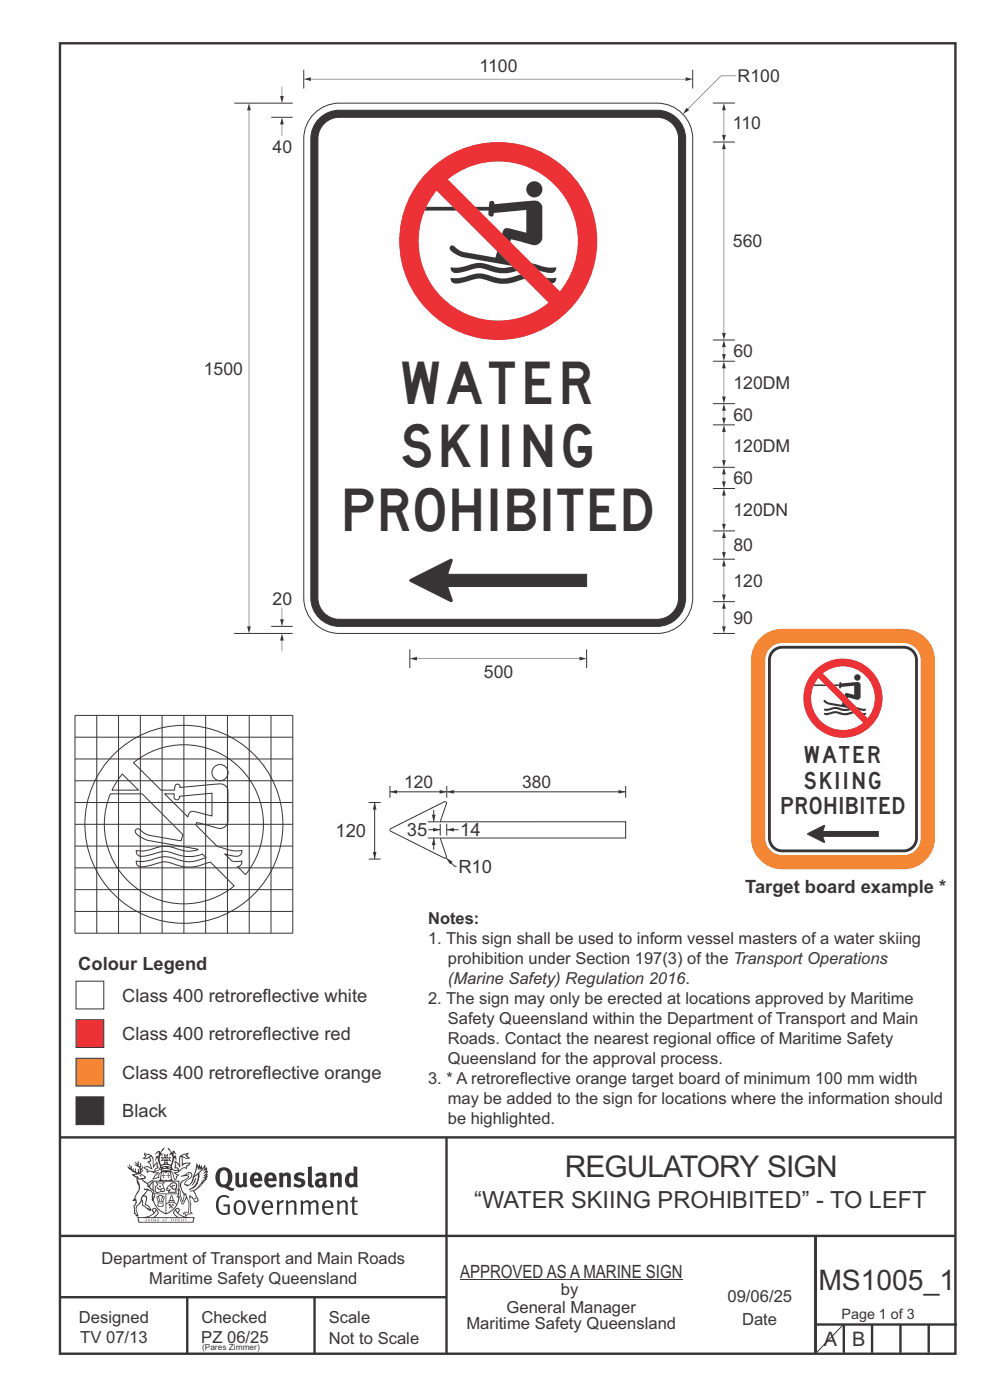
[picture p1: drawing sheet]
<svg xmlns="http://www.w3.org/2000/svg" width="210mm" height="297mm" viewBox="0 0 210 297" stroke-linecap="round" stroke-linejoin="round" font-family="sans-serif">
<g fill="none" stroke="#373435" stroke-width=".51">
<path d="M12.7 9.2h190v278h-190zM12.7 241.3h190M94.7 241.4v45.8M12.7 275.2h82M12.7 262.2h190.1M39.7 275.2v12M66.7 275.2v12M173 262.1v24.9M173 281h30M179 281v6M185 281v6M191 281v6"/>
<path d="M197 281v6"/>
</g>
<g fill="#373435">
<path d="M47 248.4a2.55 2.55 0 0 0 0 2.7l.3 .2a.81 .81 0 0 0 1-1v-.5a1.04 1.04 0 0 0-1.1-1.5zM46.3 248.1a1.82 1.82 0 0 1 2.1-.2 1.82 1.82 0 0 1 .9 1.8 2.29 2.29 0 0 1-.8 2l.7 .3h.5l-.2 .6a2.87 2.87 0 0 1-2-.7 2.12 2.12 0 0 1-1.7-3.1z" fill-rule="evenodd"/>
<path d="M49.9 248.9l.8-.2v2a.46 .46 0 0 0 .3 .6 .46 .46 0 0 0 .6-.3v-2.1l.7-.2v2.4l.2 .5-.5 .3-.3-.3a1.02 1.02 0 0 1-1.2 .3 1.02 1.02 0 0 1-.6-1.1z" fill-rule="evenodd"/>
<path d="M54 249.5l-.1 .5h.9a.49 .49 0 0 0-.2-.6 .49 .49 0 0 0-.6 .1zM53.4 249.1a1.34 1.34 0 0 1 1.6-.2 1.34 1.34 0 0 1 .6 1.5v.2h-1.7a.77 .77 0 0 0 .5 .8 .77 .77 0 0 0 .9-.4l.3 .5a1.59 1.59 0 0 1-2 .2 1.59 1.59 0 0 1-.5-2.1z" fill-rule="evenodd"/>
<path d="M57 249.5l-.1 .5h1a.49 .49 0 0 0-.2-.6 .49 .49 0 0 0-.7 .1zM56.4 249.1a1.34 1.34 0 0 1 1.6-.2 1.34 1.34 0 0 1 .7 1.5v.2h-1.8a.77 .77 0 0 0 .5 .8 .77 .77 0 0 0 .9-.4l.4 .5a1.59 1.59 0 0 1-2.1 .2 1.59 1.59 0 0 1-.5-2.1z" fill-rule="evenodd"/>
<path d="M59.2 248.9l.7-.2 .1 .4a.95 .95 0 0 1 1-.3 .95 .95 0 0 1 .7 .8v2.3h-.8v-2.3a.46 .46 0 0 0-.8 .1v2.2h-.8z" fill-rule="evenodd"/>
<path d="M62.6 249.1a1.75 1.75 0 0 1 2-.1l-.2 .5-.6-.2a.43 .43 0 0 0-.6 .3l.4 .3a1.04 1.04 0 0 1 1.2 1.1 1.04 1.04 0 0 1-1.4 1l-1.2-.4 .3-.6 1 .4 .4-.4a.88 .88 0 0 0-1-.5l-.4-.2-.1-.4z" fill-rule="evenodd"/>
<path d="M65.3 247.6l.8-.2 .1 3.8 .3 .2 .1 .4a.88 .88 0 0 1-1 0 .88 .88 0 0 1-.3-1z" fill-rule="evenodd"/>
<path d="M67.8 250.6a.43 .43 0 0 0-.1 .7 .43 .43 0 0 0 .7-.1v-.7zM66.8 249.1a1.7 1.7 0 0 1 2.4 .1v1.9l.3 .4-.4 .5-.5-.4a1.03 1.03 0 0 1-1.7-.1 1.03 1.03 0 0 1 .8-1.5h.7v-.4a.8 .8 0 0 0-1.2 .1z" fill-rule="evenodd"/>
<path d="M70 248.9l.7-.2 .1 .4a.95 .95 0 0 1 1-.3 .95 .95 0 0 1 .7 .8v2.3h-.8v-2.3a.46 .46 0 0 0-.8 .1v2.2h-.8z" fill-rule="evenodd"/>
<path d="M74.3 249.5a1.48 1.48 0 0 0 0 1.7h.5l.2-.1v-1.5l-.3-.2zM75 247.4l.8 .1 .1 4.4h-.7l-.1-.2a1.26 1.26 0 0 1-1.4 0 1.26 1.26 0 0 1-.5-1.3 1.29 1.29 0 0 1 .4-1.4 1.29 1.29 0 0 1 1.4-.1z" fill-rule="evenodd"/>
<path d="M46.4 253.9a1.72 1.72 0 0 1 2.3 0l-.3 .3a1.24 1.24 0 0 0-1.4-.2 1.24 1.24 0 0 0-.6 1.4 1.49 1.49 0 0 0 1.2 1.9l.7-.1v-1.3h-.8l-.1-.4h1.3v1.9a1.93 1.93 0 0 1-2.2 0 1.93 1.93 0 0 1-.7-2.2l.2-.8z" fill-rule="evenodd"/>
<path d="M50.4 255.1a1.65 1.65 0 0 0 .2 2.2 .99 .99 0 0 0 1-1.4 .78 .78 0 0 0-.4-.8 .78 .78 0 0 0-.8 0zM50 254.9a1.33 1.33 0 0 1 1.6-.1 1.33 1.33 0 0 1 .5 1.4 1.31 1.31 0 0 1-1.3 1.6 1.31 1.31 0 0 1-1.2-1.6v-.6z" fill-rule="evenodd"/>
<path d="M52.5 254.7l.4-.1 .9 2.6 .8-2.5h.5l-1.1 3h-.5z" fill-rule="evenodd"/>
<path d="M56.3 255.2l-.2 .7h1.3a.7 .7 0 0 0-.3-.8 .7 .7 0 0 0-.8 .1zM55.9 255a1.22 1.22 0 0 1 1.5-.2 1.22 1.22 0 0 1 .5 1.5h-1.8a.93 .93 0 0 0 .5 1 .93 .93 0 0 0 1.1-.2l.2 .3a1.43 1.43 0 0 1-1.8 .1 1.43 1.43 0 0 1-.6-1.7z" fill-rule="evenodd"/>
<path d="M58.7 254.7l.4-.1 .1 .5 .4-.4 .6-.1-.2 .5a.66 .66 0 0 0-.8 .7v1.9h-.4z" fill-rule="evenodd"/>
<path d="M60.6 254.7l.4-.1 .1 .5a.94 .94 0 0 1 1-.5 .94 .94 0 0 1 .8 .8v2.3h-.5l-.1-2.5a.81 .81 0 0 0-1.2 .3v2.2h-.4z" fill-rule="evenodd"/>
<path d="M63.7 254.7l.5-.1 .1 .5 .4-.3a.78 .78 0 0 1 1.1 .3 .9 .9 0 0 1 1-.5 .9 .9 0 0 1 .8 .8v2.3h-.5l-.1-2.5a.67 .67 0 0 0-1.1 .3v2.2h-.5v-2.4l-.4-.3-.7 .4v2.3h-.5z" fill-rule="evenodd"/>
<path d="M69 255.2l-.1 .7h1.3a.7 .7 0 0 0-.3-.8 .7 .7 0 0 0-.9 .1zM68.7 255a1.22 1.22 0 0 1 1.5-.2 1.22 1.22 0 0 1 .5 1.5h-1.8a.93 .93 0 0 0 .4 1 .93 .93 0 0 0 1.2-.2l.1 .3a1.44 1.44 0 0 1-1.7 .1 1.44 1.44 0 0 1-.6-1.7z" fill-rule="evenodd"/>
<path d="M71.4 254.7l.5-.1 .1 .5a.94 .94 0 0 1 1-.5 .94 .94 0 0 1 .8 .8v2.3h-.5l-.1-2.5a.81 .81 0 0 0-1.2 .3v2.2h-.4z" fill-rule="evenodd"/>
<path d="M74.7 253.9l.5-.1v.9h.7l-.1 .3h-.6v2.2l.1 .2h.5l.1 .3a.75 .75 0 0 1-1.2-.6v-2.1h-.4v-.3h.4z" fill-rule="evenodd"/>
<path d="M30.8 244.9l1.1 .3-.9 .5h-.4l.6-.5zM31.8 245.4h.2a2.44 2.44 0 0 1 .4 1.9l.1 .5 .7-1-.1 .6 .3 .3a.57 .57 0 0 0-.6 .7l-1-.1-.5 .2 .2-.5-.8-.3 .7-.1 .9 .5 .1-.1-.6-1.3-.2-.2h.5zM30.7 244.4l-.1 .5 .2 .4-.6 .4a1.04 1.04 0 0 0 1.4-.1l.2 .6-.3 .1-.2 .4a.94 .94 0 0 1 .8 1.1l-.2-.1a1.16 1.16 0 0 0-1.5-.1l.3 .4 .4 .2 .1 .5 .2 .1 .1-.2a.94 .94 0 0 1 1.1 .2l.8 .1-1.2 1.2a1.13 1.13 0 0 0 1.2-.2l.4-.1-.1-.4 .5-.8a.83 .83 0 0 0-.6 1.1l-.3-.1-.7 .4 1.1-1.4-.5 .1-.5-.1 1.3-.5-.1-.1-.9 .4v-.3l.2-.2 .3 .1 .1-.3-.2-.4v-.6l-.1-.4-.7 1v-.7a1.42 1.42 0 0 0-1.6-1.8z" fill-rule="evenodd"/>
<path d="M38.5 245.2l.5-.2 .7-.1-.6 .3 .8 .5h-.3zM38.3 245.5l.2-.1 .1 2a1.69 1.69 0 0 1 1.6-.6l-.8 .5 .1 .5a1.1 1.1 0 0 0-1.5 .6l-.1-.5-.2-.2h-.5l.3-.4-.3-.7a1.42 1.42 0 0 1 .8 1.1l.2-.1zM37.1 246.2l.1 1-.2 .3 .1 .4h.5l.1 .2a.96 .96 0 0 1-1.1-.1l-.1 .1a1.06 1.06 0 0 0 1.3 .2v.1a.72 .72 0 0 1-1 .2l.3 .5 .6 .2-.4 .2-.1 .6-.2-.3-.4-1.1-.4-.4 .4 .9a1.54 1.54 0 0 0 .7 1.2l.2-.3a.58 .58 0 0 1 .4-.8l.2-.1h-.3l-.5-.3 .9-.5a.93 .93 0 0 1 1.2-.5v.2l.2-.2 .1-.5a.99 .99 0 0 0 .7-.8l-1.3 .1-.3 .2-.1-1.4 .9 .4 .9-.3h-.4l-.5-.4 .4-.7-.6 .2a1.46 1.46 0 0 0-1.4 2.1v.4l-.2-.4z" fill-rule="evenodd"/>
<path d="M35.6 248.9l.2 .1-.1 .3 .4 .1h-.4v.6l-.1-.6h-.3l.3-.1z" fill-rule="evenodd"/>
<path d="M34.6 248.9l.2 .1v.3l.3 .1h-.3l-.1 .6v-.6h-.4l.4-.1z" fill-rule="evenodd"/>
<path d="M34.3 248.8a.57 .57 0 0 1 .9 .2 .57 .57 0 0 1 .9-.2l.2 1.4h-.2a.57 .57 0 0 1-.9 0 .69 .69 0 0 1-1.1 0zM34.2 248.1l-.3 2.1-.2 .4h3l-.2-.4-.3-2.1h-.2v.2l-.8-.1-.8 .1v-.2z" fill-rule="evenodd"/>
<path d="M34.2 252.4a.3 .3 0 0 0 .6 0 .3 .3 0 0 0-.6 0zM33.3 250.9l.3 .3-.3 .4a.79 .79 0 0 0 0 1.3l.8-.2-.1-.3a.55 .55 0 0 1-.7-.6l.1-.1 .2 .3 .3 .2 .8-.2-.4-.7 .4-.4-.7 .2zM33 250.7l1.1 .2 .9-.2-.4 .6 .4 1.2a.56 .56 0 0 1-.8 .3l-.2 .1a.73 .73 0 0 1-.9 .1 .73 .73 0 0 1-.3-1v-.4l.6-.4z" fill-rule="evenodd"/>
<path d="M35.6 251.8l.7-.4a.58 .58 0 0 1 1-.1 .58 .58 0 0 1-.4 .9l-.3-.3a.43 .43 0 0 1 .6-.4 .57 .57 0 0 0-.8 .2l-.2-.1-.3 .1 .4 .2a.55 .55 0 0 0 .9 .4v.5h-1.3l.3-.4-.1-.1-.6 .1 .2-.3-.2-.1zM35.4 251.8l-.1 .2a.39 .39 0 0 0 .2 .6h.3l-.2 .4h1.9l-.1-.8a.86 .86 0 0 0-.1-1.3 .86 .86 0 0 0-1.3 .4z" fill-rule="evenodd"/>
<path d="M36 254.8h.8v.2h-.8zM36.4 253.8l.2 .8h-.4zM36.4 253.5l-.3 .5-.1 .6h-.2v.4l-.7 .4 .2 .1a1.48 1.48 0 0 1 2.1 .2l.2-.1-.6-.5v-.5h-.2l-.1-.6z" fill-rule="evenodd"/>
<path d="M35.8 255.4l.4 .1 .1 .3 .3-.2-.2-.2a.38 .38 0 0 1 .5 .5l-.2-.2-.3 .2 .3 .2-.3 .3-.1-.4-.4 .4-.1-.2 .4-.3-.1-.1-.2 .1z" fill-rule="evenodd"/>
<path d="M34.5 254h.2v.2l-.2 .6h-.2zM33.6 255.3h.9v.2a.55 .55 0 0 1-.8 .4v-.2l-.2-.1zM33.4 254h.2l.2 .8h-.2zM33.6 255l.8-.1 .1 .2h-.8zM33.8 253.7h.5l-.2 1.1h-.1zM33.3 253.8l-.1 .3 .3 1.1a.48 .48 0 0 0-.1 .6 .48 .48 0 0 0 .5 .2h.5a.49 .49 0 0 0 .2-.8l.3-1.1-.1-.3a1.42 1.42 0 0 0-1.5 0z" fill-rule="evenodd"/>
<path d="M33.7 251.5l.4 .1 .1 .3h-.3z" fill-rule="evenodd"/>
<path d="M41.3 250.1l.3-.2-.2 .8-.6 .8h-.2l.5-.7z" fill-rule="evenodd"/>
<path d="M39.7 249l.3-.2 .5 .2a.88 .88 0 0 1-.6 1.1 1.22 1.22 0 0 0-.8 1.3l.5 .2a.72 .72 0 0 0 .9-.4l.5-.8 .2-.6 .8-.6v.2a2.85 2.85 0 0 1-2 2.9l.1 .1a2.13 2.13 0 0 0 1.9-1.5v-.3a2.01 2.01 0 0 0 .3-1.7l1.1-1.3-.4 1 .7-.5-.7 1 .8-.4-.8 .8 .7-.2-.9 .6 .8-.1-.8 .4h.7l-.8 .3 .3 .2h-.4l.2 .3h-.4l.2 .3h-.4l.1 .2h-.1a2.16 2.16 0 0 1-2 1.1l.1 .2 .4-.1a.76 .76 0 0 1 .7 .8l.5 1.2-.6 .2a1.45 1.45 0 0 0-1.1-1.3l.2 1.8-.1 1.8 .4 .3a1.07 1.07 0 0 0-1.2 .4v-.3l-.5-.2a.87 .87 0 0 1 1.1-.1v-.7a4.4 4.4 0 0 0-.6-3.1l-.1-.3h-.2a2.16 2.16 0 0 1-.7-2.2l.3-.4 1.2-.7a.55 .55 0 0 0-.4-.8zM37.8 252.4a.76 .76 0 0 1 .3 1.1l.6 1.6 .4-1.7 .2 .1a.61 .61 0 0 1-.1 .9l-.3 .8-.2 .1-.7-1.6-.3 .1a1.18 1.18 0 0 0 .1-1.4zM41.8 247.5l.2 .7 .3-.5v.6l.4-.5a1.9 1.9 0 0 1-1.2 1.4l-.3 .3zM38.2 249.6l1.4-.2 .2 .2v.3l-.5 .2a1.26 1.26 0 0 0-.9 1.9l.2 .7a1.84 1.84 0 0 1 .1 2.1l-.4-1.4a.96 .96 0 0 0-.4-1.2l-.4 .2a.78 .78 0 0 1 0 1.3l.1 .3h.4l.4 1.1a.38 .38 0 0 0 .2 .4 .38 .38 0 0 0 .4-.1l.6-1.2a2.94 2.94 0 0 1 .4 2.5l-.1 .4h-.8l-.3 .4v.2l.4-.1 .1 .4 .2 .1a1.02 1.02 0 0 1 1.3-.5v-.4l-.3-.1 .1-1.8-.3-1.3h.1a1.14 1.14 0 0 1 .8 1 .63 .63 0 0 0 .8-.2 .63 .63 0 0 0-.2-.9l-.6-1.2 .9-.6 .2-.4h.3l-.1-.2h.4l-.1-.3h.3l-.1-.3 .5-.1-.2-.2 .6-.4v-.2h-.2l.4-.5h-.3l.3-.5-.4 .1 .4-.5v-.3l-.3 .2 .2-.7-.1-.2-.4 .3v-.8l-.6 .8-.2-.8-.2 .5-.3-.7-.1 .6-.5-.8-.1 1.4-.6 1.8a1.81 1.81 0 0 1-1 1.5l-.6-.2a1.75 1.75 0 0 1 1.1-1.2 .75 .75 0 0 0 .1-1.3 .75 .75 0 0 0-1.2 .4z" fill-rule="evenodd"/>
<path d="M41.2 254.1h.3l.2 .2-.4 .1z" fill-rule="evenodd"/>
<path d="M29.4 258.4h11.6l-.1 .8h-11.4zM31.3 258.2l.5-.1a2.48 2.48 0 0 0 1.4-1.3l.3 .5-.5 .6-.5 .3zM32.5 256.6l.3-.2 .2 .1-.3 .7zM37.2 256.8a2.65 2.65 0 0 0 1.8 1.4h-1.1l-.5-.3-.5-.6zM37.4 256.5l.2-.1 .3 .2-.3 .6zM29.2 258.2l.1 1.2h11.8l.2-1.1-.2-.1a4.1 4.1 0 0 1-3.3-.9l.3-.4-.1-.6a1.06 1.06 0 0 0-1.3 1l.2 .4 .6 .5h-4.7l.3-.1a.84 .84 0 0 0 .6-.8 .84 .84 0 0 0-.5-.8l-.3-.2h-.5l-.1 .6 .3 .4a4.2 4.2 0 0 1-3.4 .9z" fill-rule="evenodd"/>
<path d="M31 258.7l.1 .2h-.2zM31 258.5l-.3 .6 .4-.2 .2 .2z" fill-rule="evenodd"/>
<path d="M31.3 258.6h.3v.4a.25 .25 0 0 0 .2-.1 .25 .25 0 0 0-.1-.3h.1a.29 .29 0 0 1 0 .4 .29 .29 0 0 1-.4 0 .29 .29 0 0 1 0-.4z" fill-rule="evenodd"/>
<path d="M32.2 258.6a.22 .22 0 0 1 .3 .2 .22 .22 0 0 1-.3 .2zM32 258.6l.1 .4a.33 .33 0 0 0 .4 0 .33 .33 0 0 0 0-.4 .33 .33 0 0 0-.5 0z" fill-rule="evenodd"/>
<path d="M32.9 258.7l.1 .2h-.2zM32.9 258.5l-.2 .6 .3-.2 .2 .2z" fill-rule="evenodd"/>
<path d="M33.3 258.6h.2l.1 .1 .2-.1-.2 .2 .2 .3-.3-.3-.1 .3h-.1l.2-.3z" fill-rule="evenodd"/>
<path d="M34.7 258.7l.1 .2h-.2zM34.7 258.5l-.3 .6 .4-.2 .2 .2z" fill-rule="evenodd"/>
<path d="M35 258.5h.5l-.2 .1v.5h-.2l.1-.5z" fill-rule="evenodd"/>
<path d="M36.2 258.6l.3-.1-.1 .1v.2h.1h-.1v.3h-.2z" fill-rule="evenodd"/>
<path d="M36.7 258.6h.2v.5h-.2z" fill-rule="evenodd"/>
<path d="M37.3 258.6a.22 .22 0 0 1 .3 .2 .22 .22 0 0 1-.3 .2zM37.1 258.6v.4a.33 .33 0 0 0 .5 0 .33 .33 0 0 0 0-.4 .33 .33 0 0 0-.5 0z" fill-rule="evenodd"/>
<path d="M37.8 258.6l.4-.1-.2 .1v.2h.1h-.1v.2l.2 .1h-.4z" fill-rule="evenodd"/>
<path d="M38.4 258.6h.2l-.1 .4 .2 .1h-.3z" fill-rule="evenodd"/>
<path d="M38.9 258.6h.2v.5h-.2z" fill-rule="evenodd"/>
<path d="M39.3 258.6h.2h-.1l.2 .3-.2 .2-.1-.1v-.1l.2 .1z" fill-rule="evenodd"/>
<path d="M34.2 247.4a1.51 1.51 0 0 1 2 .2 2.67 2.67 0 0 0-2.1 0zM35.7 247.6l.4 .1 .1 .3-.4-.1zM34.6 247.6h.5l.1 .2h-.4zM34 247.8l.3 .2h-.3zM34.9 246.9l.3-.2 .3 .2zM34.9 245.6l.2 .1v.3h-.2zM35 245.1l.2 .2 .2-.2-.1 .3h-.2zM35.1 246.3h.2l.1 .4-.2-.2-.2 .2zM35.3 245.7l.2-.1v.4h-.2zM34.4 245.7h.3l.1 .3-.4 .1 .2-.2zM35.7 245.7h.3l-.2 .2 .2 .2-.4-.1zM32.7 244.9l1-.5-.1 1-.2-.2-.3 .2-.3 1.1 .5-1 .3 .9a1.84 1.84 0 0 1 .2 1.7l.4 .1a2.48 2.48 0 0 1 2.2 0l.2-.2-.2-.7 .7-1.8 .4 .7-.2-1-.2-.1-.2 .3v-.9l.6 .4-.6-.8-.3 .1-.1 .4-.5-.9-.5-.3 .2 .5 .6 .5-.5 .8 .4-.4a2.06 2.06 0 0 1 0 2.3l-.5-.2-.2-.6 .1-.1 .8 .2-.4-.5 .4-.5-.7 .2-.2-.2 .2-.7-.5 .4-.5-.4 .2 .7-.2 .2-.7-.2 .4 .5-.4 .5 .8-.2 .1 .1-.2 .6-.5 .2a2.02 2.02 0 0 1 0-2.2l.3 .5-.1-.7-.3-.1 .8-1.2-.4 .3-.5 .8-.2-.3a.8 .8 0 0 0-.8 .5z" fill-rule="evenodd"/>
<path d="M29.2 250.1l.3 .1a.61 .61 0 0 1 .8 .4l.3 .2a.8 .8 0 0 1 .6 1l.4 .1 .5 .5a1 1 0 0 1 .5 1.1l-.1 .7v-.5h-.1a.96 .96 0 0 0-.8-1.3l-.2-.2h-.7l-.1-.1-.1 .1 .1 .3h.6l-1.2 1.3-.2 1-.4 .6a1.33 1.33 0 0 0-.5 1.8l.2 .5a1.26 1.26 0 0 1-.5-1.5l-.1-.3a1.56 1.56 0 0 0 .4-1.7l-.3 .2 .2-.5a3.2 3.2 0 0 0 .7-3zM30.4 253.9h.4a2.06 2.06 0 0 1-.1 1.6l.7 .5 .4 .4-.6-.1-.8-.6-.1-.9a.51 .51 0 0 1 .1-.9zM28.6 249.3a1.52 1.52 0 0 1 2.1 .5l-1.1 .2-.2-.1-.1-.4h-.5zM27.5 247v.8l-.3-.4h-.1a3.1 3.1 0 0 0 1.9 1.6l-1 .1 .5 .6 .5 .1 .1 1.1a1.84 1.84 0 0 1-.3 2.5l-.4 .9-.3 .4 .2 .1 .4-.1 .1 .4-.2 .5-.3 .2 .1 1.7h.2l.3 .5 .1 .1 .4-.1-.1-.5a1.3 1.3 0 0 1-.1-1.7l.9-1 .1 1.1 .6 .2 .5 .5 .1-.1 .2 .3h.5a1.85 1.85 0 0 0-1.2-1.4l.1-.3a1.39 1.39 0 0 0 0-1.4l-.5-.1 .5-.5a.66 .66 0 0 1 .9-.4 .66 .66 0 0 1 .3 .9l-.1 .4 .2-.1v.2l-.1 .3 .2 .5 .1-.3a2.24 2.24 0 0 0 .1-2.2 .73 .73 0 0 1-.7-.7 .73 .73 0 0 1 .6-.7v-.2a.94 .94 0 0 0-.9 .8 .48 .48 0 0 1-.1-.6 .48 .48 0 0 1 .5-.2l.5-.3a.51 .51 0 0 0-.8 .2l-.5 .2-1-.8h.6l.2-.5-1.2-.7 .5-.5v-.3l-.5 .4 .1-.2a.69 .69 0 0 0 .2-1v.4l-.2 .3v-1.1l-.3-.2 .1 .6-.1 .2-.4-1.3v.7l-.6-.4 .5 .7-.6-.2 .3 .3a1 1 0 0 1 .7 1.4l-.2-.8v.9l-.5-.2v-.8l-.2 .7-.2-.1-.1-.6-.2 .4-.2-.2 .1-.7-.2 .5z" fill-rule="evenodd"/>
<path d="M29.6 249.4l.2-.1 .3 .2z" fill-rule="evenodd"/>
<path d="M32.4 250.5h5.6v2l-.2-.1v-1.7h-5.2v2.5h5.2v-.8l.1 .2-.1 1.1v-.3h-2.5v4a4.1 4.1 0 0 0 2.6-3.6l.1-.1a4 4 0 0 1-2.8 3.9 4.2 4.2 0 0 1-2.8-4.7l.1 1.2 .1-.1a3.8 3.8 0 0 0 2.5 3.4v-4h-2.5l-.2-.9z" fill-rule="evenodd"/>
<circle cx="40" cy="249.1" r=".17"/>
</g>
<g fill="none" stroke="#373435" stroke-width=".21">
<path d="M15.9 151.8h46.2v46.2h-46.2zM15.9 156.4h46.2M20.5 151.8v46.2M25.1 151.8v46.2M29.8 151.8v46.2M34.4 151.8v46.2M39 151.8v46.2M43.6 151.8v46.2M48.2 151.8v46.2M52.9 151.8v46.2M57.5 151.8v46.2M15.9 179.5h46.2"/>
<path d="M15.9 174.9h46.2M15.9 170.3h46.2M15.9 165.6h46.2M15.9 161h46.2M23.4 168.4h6.8l8.6 8.6-.4 1.4-6.9-1.2-.7-.3-1-.8a.6 .6 0 0 0-.7-.3 .6 .6 0 0 0-.4 .7 5 5 0 0 0 2.8 1.8l10.4 1.8 .1 .2a6.8 6.8 0 0 1-5-.4 6.1 6.1 0 0 0-4.9 .3l-1.8 .3-1.4-.1a1.04 1.04 0 0 0 1.2 1.3l2.3-.5a5 5 0 0 1 4.1-.3 8.3 8.3 0 0 0 6.4 .3l.8 .8-.3 .1a7.9 7.9 0 0 1-6.9-.1 6.3 6.3 0 0 0-4.4 .4l-1.8 .4-1.4-.1a1.04 1.04 0 0 0 1.2 1.2l2.3-.5a5 5 0 0 1 4.1-.2 9.4 9.4 0 0 0 7.8-.2l.3-.1 5.1 5a16.9 16.9 0 0 1-20.8 .5 16.9 16.9 0 0 1-5.5-20zM25.9 164.2l3.5 3.4h-5.6l.8-1.5zM28.3 161.8a16.9 16.9 0 0 1 22.6 1.1 16.9 16.9 0 0 1 1.2 22.6l-1.7-1.6a1 1 0 0 0 .9-1.2h-2.1l-1.5-1.5a4.6 4.6 0 0 0 3.1 .3l.4-.4 .1-.7a9.5 9.5 0 0 1-4.8-.7l-.4-.1-4.5-4.6 .1-.5 4 1.1a1.79 1.79 0 0 0 2.7-1.4v-6.5a1.73 1.73 0 0 0-2.2-1.4l-8 .8a.51 .51 0 0 0-.5-.7 .68 .68 0 0 0-.7 .9v.3h-2.9zM34.9 168.4h2.1a.89 .89 0 0 0 .4 1.3 .56 .56 0 0 0 .7-.8l6.9-.6v4.8l-3-.7a1.51 1.51 0 0 0-2 .3l-.2 .6zM15.9 193.4h46.2M15.9 188.7h46.2M15.9 184.1h46.2"/>
<circle cx="39" cy="174.9" r="21"/>
<circle cx="46.7" cy="163.9" r="1.71"/>
</g>
<g fill="#373435">
<path d="M64.4 16.8l1.5-.4v.8zM66 16.7l79.4 .1zM145.4 16.4l1.5 .4-1.5 .4z"/>
<path d="M86.9 139.7l1.5-.4v.8zM88.5 139.7l34.4 .1zM122.9 139.3l1.5 .4-1.5 .4z"/>
<path d="M145.6 22.8l.6 .6-1.4 .8zM152.9 16.1l-6.9 7zM152.9 16l3.2 .1z"/>
</g>
<path d="M151.2 134.4h4.7" fill="none" stroke="#373435" stroke-width=".21"/>
<path d="M153.6 127.6l.3 1.5h-.7zM153.5 129.2l.1 3.6zM153.2 132.9h.7l-.3 1.5z" fill="#373435"/>
<path d="M146.9 14.8v4M151.2 112.6h4.7" fill="none" stroke="#373435" stroke-width=".21"/>
<path d="M153.6 103.6l.3 1.5h-.7zM153.5 105.2l.1 5.9zM153.2 111.1h.7l-.3 1.5z" fill="#373435"/>
<path d="M151.2 103.6h4.7" fill="none" stroke="#373435" stroke-width=".21"/>
<path d="M153.6 99.1l.4 1.5h-.8zM153.5 100.7l.1 1.4zM153.2 102.1h.8l-.4 1.5z" fill="#373435"/>
<path d="M151.2 99.1h4.7" fill="none" stroke="#373435" stroke-width=".21"/>
<path d="M153.6 90.1l.4 1.5h-.8zM153.5 91.7l.1 5.9zM153.2 97.6h.8l-.4 1.5z" fill="#373435"/>
<path d="M151.2 90.1h4.7" fill="none" stroke="#373435" stroke-width=".21"/>
<path d="M153.6 85.6l.4 1.5h-.8zM153.5 87.2l.1 1.4zM153.2 88.6h.8l-.4 1.5z" fill="#373435"/>
<path d="M151.2 85.6h4.7" fill="none" stroke="#373435" stroke-width=".21"/>
<g fill="#373435">
<path d="M153.6 76.6l.3 1.5h-.7zM153.5 78.2l.1 5.9zM153.2 84.1h.7l-.3 1.5z"/>
<path d="M153.6 72.1l.3 1.5h-.7zM153.5 73.7l.1 1.4zM153.2 75.1h.7l-.3 1.5z"/>
</g>
<path d="M151.2 30.1h4.7M151.2 21.9h4.7" fill="none" stroke="#373435" stroke-width=".21"/>
<path d="M153.2 70.6h.7l-.3 1.5zM153.5 31.7l.1 38.9zM153.6 30.1l.4 1.5h-.8z" fill="#373435"/>
<path d="M49.7 21.9h12.4M57.5 24.9h4.6M151.2 72.1h4.7" fill="none" stroke="#373435" stroke-width=".21"/>
<g fill="#373435">
<path d="M59.8 18.4l.1 1.9zM59.4 20.4h.8l-.4 1.5z"/>
<path d="M59.8 26.4l.1 2.4zM59.8 24.9l.4 1.5h-.8z"/>
<path d="M52.8 21.9l.4 1.5h-.8zM52.8 23.4l.1 109.4zM52.4 132.9h.8l-.4 1.5z"/>
</g>
<path d="M64.4 14.8v4M49.7 134.4h12.4M57.5 132.9h4.6M86.9 137.7v4" fill="none" stroke="#373435" stroke-width=".21"/>
<g fill="#373435">
<path d="M59.8 129l.1 2.3zM59.4 131.4h.8l-.4 1.5z"/>
<path d="M59.8 135.9l.1 2.2zM59.8 134.4l.4 1.5h-.8z"/>
<path d="M153.6 21.9l.3 1.5h-.7zM153.5 23.4l.1 5.2zM153.2 28.6h.7l-.3 1.5z"/>
</g>
<path d="M151.2 76.6h4.7M151.2 127.6h4.7" fill="none" stroke="#373435" stroke-width=".21"/>
<path d="M153.6 118.6l.3 1.5h-.7zM153.5 120.2l.1 5.9zM153.2 126.1h.7l-.3 1.5z" fill="#373435"/>
<path d="M151.2 118.6h4.7" fill="none" stroke="#373435" stroke-width=".21"/>
<path d="M153.2 117.1h.7l-.3 1.5zM153.5 114.2l.1 2.9zM153.6 112.6l.3 1.5h-.7z" fill="#373435"/>
<path d="M124.4 137.7v4" fill="none" stroke="#373435" stroke-width=".21"/>
<path d="M66.3 24.5a7.5 7.5 0 0 1 5.7-2.6h67.4a7.5 7.5 0 0 1 7.5 7.5v97.5a7.5 7.5 0 0 1-7.5 7.5h-67.4a7.5 7.5 0 0 1-7.6-7.5v-97.5a7.5 7.5 0 0 1 1.9-4.9z" fill-rule="evenodd" fill="#fefefe" stroke="#373435" stroke-width=".21"/>
<path d="M67.7 25.2a6 6 0 0 1 4.3-1.8h67.4a6 6 0 0 1 6 6v97.5a6 6 0 0 1-6 6h-67.4a6 6 0 0 1-6.1-6v-97.5a6 6 0 0 1 1.8-4.2z" fill-rule="evenodd" fill="#373435" stroke="#373435" stroke-width=".21"/>
<path d="M69.1 26a4.5 4.5 0 0 1 2.9-1.1h67.4a4.5 4.5 0 0 1 4.5 4.5v97.5a4.5 4.5 0 0 1-4.5 4.5h-67.4a4.5 4.5 0 0 1-4.6-4.5v-97.5a4.5 4.5 0 0 1 1.7-3.4z" fill-rule="evenodd" fill="#fefefe" stroke="#373435" stroke-width=".21"/>
<path d="M111.6 40.2a1.75 1.75 0 0 1 3.5 0 1.75 1.75 0 0 1-3.5 0zM95.6 58.9a10.2 10.2 0 0 0 5-.8 7.4 7.4 0 0 1 4.3 .7 6.8 6.8 0 0 0 5-.4 6.1 6.1 0 0 1 4.9 .3l1.8 .3 1.4-.1a1.04 1.04 0 0 1-1.2 1.3l-2.3-.5a5 5 0 0 0-4.1-.3 8.9 8.9 0 0 1-7.7-.1 4.9 4.9 0 0 0-3.6 .4l-1.8 .4a1.2 1.2 0 0 1-1.7-1.2zM90.4 43.9l-.3 .8h13.6a.89 .89 0 0 0 .4 1.2 .56 .56 0 0 0 .7-.7l6.8-.7v4.9l-2.9-.8a1.51 1.51 0 0 0-2 .3l-1.6 5.8-6.9-1.3-.7-.2-1-.8a.6 .6 0 0 0-.7-.3 .6 .6 0 0 0-.4 .7 5 5 0 0 0 2.7 1.8l10.8 1.9a6.9 6.9 0 0 1-5.3-.4 6.1 6.1 0 0 0-4.8 .3l-1.8 .4-1.4-.1a1.04 1.04 0 0 0 1.2 1.2l2.3-.4a5 5 0 0 1 4.1-.3 9.2 9.2 0 0 0 7.6-.2 4.9 4.9 0 0 1 3.7 .5l1.8 .4a1.2 1.2 0 0 0 1.7-1.2 10.2 10.2 0 0 1-5.1-.8l-1.4-.1-4.3-.8 1.2-4.2 4 1a1.79 1.79 0 0 0 2.6-1.4v-6.4a1.73 1.73 0 0 0-2.1-1.4l-8 .7a.51 .51 0 0 0-.5-.7 .68 .68 0 0 0-.7 .9v.4z" fill-rule="evenodd" fill="#373435"/>
<path d="M92.6 40.5l23.8 23.7a16.9 16.9 0 0 1-22.6-1.1 16.9 16.9 0 0 1-1.2-22.6zM95 38.1a16.9 16.9 0 0 1 22.6 1.1 16.9 16.9 0 0 1 1.2 22.6zM84.7 51.1a21 21 0 0 0 42 0 21 21 0 0 0-42 0z" fill-rule="evenodd" fill="#ed3237"/>
<path d="M87 123l8.7-4.4 .2 .3-1 2.9h29.5v2.6h-29.5l1 2.9-.2 .3-8.6-4.3z" fill-rule="evenodd" fill="#373435" stroke="#373435" stroke-width=".21"/>
<path d="M82.7 168h12.1M82.7 166.7v2.5" fill="none" stroke="#373435" stroke-width=".21"/>
<g fill="#373435">
<path d="M93.3 167.6l1.5 .4-1.5 .4z"/>
<path d="M82.7 168l1.5-.4v.8z"/>
</g>
<path d="M79.5 170.2v12M80.7 170.2h-2.5M82.8 175.9l11.6-5.8 .3 .1v.2l-1.3 3.9h39.3v3.5h-39.3l1.3 3.9v.2l-.3 .2-11.5-5.8zM90.7 174.3h2.5M93.2 177.8h-2.5M93.4 174.8v2.5M94.8 174.8v2.5M80.7 182.2h-2.5" fill="none" stroke="#373435" stroke-width=".21"/>
<g fill="#373435">
<path d="M79.1 180.7h.8l-.4 1.5z"/>
<path d="M79.5 170.2l.4 1.6h-.8z"/>
</g>
<path d="M92 177.8v2.5" fill="none" stroke="#373435" stroke-width=".21"/>
<path d="M92 177.8l.4 1.5h-.8z" fill="#373435"/>
<path d="M94.7 182l1.7 1.8h.5" fill="none" stroke="#373435" stroke-width=".21"/>
<path d="M94.7 182l1.3 .8-.5 .6z" fill="#373435"/>
<path d="M92 171.8v2.5" fill="none" stroke="#373435" stroke-width=".21"/>
<path d="M91.6 172.8h.8l-.4 1.5z" fill="#373435"/>
<path d="M94.8 176h2.5" fill="none" stroke="#373435" stroke-width=".21"/>
<path d="M94.8 176l1.5-.4v.8z" fill="#373435"/>
<path d="M90.9 176h2.5" fill="none" stroke="#373435" stroke-width=".21"/>
<path d="M91.9 175.6l1.5 .4-1.5 .4z" fill="#373435"/>
<path d="M94.8 166.7v2.5M132.7 168h-37.9M132.7 166.7v2.5" fill="none" stroke="#373435" stroke-width=".21"/>
<g fill="#373435">
<path d="M94.8 168l1.5-.4v.8z"/>
<path d="M131.2 167.6l1.5 .4-1.5 .4z"/>
</g>
<path d="M160.9 135.7a6.6 6.6 0 0 1 5-2.3h25.8a6.6 6.6 0 0 1 6.6 6.6v37.8a6.6 6.6 0 0 1-6.6 6.6h-25.8a6.6 6.6 0 0 1-6.6-6.6v-37.8a6.6 6.6 0 0 1 1.6-4.3z" fill-rule="evenodd" fill="#f58634"/>
<path d="M163.4 137.5a3.6 3.6 0 0 1 2.5-1.1h25.8a3.6 3.6 0 0 1 3.6 3.6v37.8a3.6 3.6 0 0 1-3.6 3.6h-25.8a3.6 3.6 0 0 1-3.6-3.6v-37.8a3.6 3.6 0 0 1 1.1-2.5z" fill-rule="evenodd" fill="#fefefe"/>
<path d="M164 137.7l1.2-.6 .7-.1h25.8a3 3 0 0 1 3 3v37.8a3 3 0 0 1-3 3h-25.8a3 3 0 0 1-3-3v-37.8a3 3 0 0 1 1.1-2.3z" fill-rule="evenodd" fill="#373435"/>
<path d="M164 138.5a2.41 2.41 0 0 1 1.9-.9h25.8a2.42 2.42 0 0 1 2.4 2.4v37.8a2.42 2.42 0 0 1-2.4 2.4h-25.8a2.42 2.42 0 0 1-2.4-2.4v-37.8l.1-.5z" fill-rule="evenodd" fill="#fefefe"/>
<path d="M181.2 143.7a.7 .7 0 0 1 1.4 0 .7 .7 0 0 1-1.4 0zM174.8 151.2h.8a3.5 3.5 0 0 1 3.1 0h1.3a3.2 3.2 0 0 1 2.9 0h.8l-.1 .4a3.8 3.8 0 0 1-2.2-.3 5.4 5.4 0 0 1-4.3 0h-.2a3.2 3.2 0 0 1-2 .3zM172.7 145.2l-.1 .3h5.4v.3l.2 .2 .2-.3 2.8-.2v1.9l-1.5-.4-.4 .1-.7 2.4-2.8-.5-.8-.5-.3 .1a1.04 1.04 0 0 0 1.1 .9l4.3 .7a3.5 3.5 0 0 1-2.7-.2l-1.8 .3h-.8l.1 .4a3.7 3.7 0 0 0 2.2-.3 5.4 5.4 0 0 0 4.3 0h.2a3.2 3.2 0 0 0 2 .3l.1-.4h-.8l-3.5-.6 .5-1.7 .5 .1a2.88 2.88 0 0 0 1.9 .2l.3-.5v-2.6l-.5-.5-3.6 .3-.2-.3-.2 .1-.1 .4z" fill-rule="evenodd" fill="#373435"/>
<path d="M173.6 143.8l9.5 9.5a6.7 6.7 0 0 1-9.1-.4 6.7 6.7 0 0 1-.4-9.1zM174.5 142.9a6.7 6.7 0 0 1 9.1 .4 6.7 6.7 0 0 1 .4 9.1zM170.4 148.1a8.4 8.4 0 0 0 16.8 0 8.4 8.4 0 0 0-16.8 0z" fill-rule="evenodd" fill="#ed3237"/>
<path d="M171.3 176.9l3.5-1.8 .1 .1-.4 1.2h11.8v1h-11.8l.4 1.2-.1 .1z" fill-rule="evenodd" fill="#373435" stroke="#373435" stroke-width=".21"/>
<path d="M16.1 208.2h5.9v5.8h-5.9zM97.6 271.5h47.2M178.8 281.1l-5.7 6" fill="none" stroke="#373435" stroke-width=".21"/>
<path d="M16.1 216.3h5.9v5.9h-5.9z" fill-rule="evenodd" fill="#ed3237" stroke="#373435" stroke-width=".21"/>
<path d="M16.1 224.5h5.9v5.9h-5.9z" fill-rule="evenodd" fill="#f58634" stroke="#373435" stroke-width=".21"/>
<path d="M16.1 232.7h5.9v5.9h-5.9z" fill-rule="evenodd" fill="#373435" stroke="#373435" stroke-width=".21"/>
<g font-size="9" fill="#373435">
<text x="85.3" y="85.6">WATER</text>
<text x="85.3" y="99.1">SKIING</text>
<text x="73.2" y="112.6">PROHIBITED</text>
</g>
<text font-size="6.3" fill="#373435" x="119.8" y="249.6">REGULATORY SIGN</text>
<text font-size="6" fill="#373435" x="173.6" y="273.7">MS1005_1</text>
<text font-size="5" fill="#373435" x="100.6" y="256.2">“WATER SKIING PROHIBITED” - TO LEFT</text>
<g font-size="4.2" fill="#373435">
<text x="174.7" y="285.6">A</text>
<text x="180.8" y="285.6">B</text>
</g>
<g font-size="3.9" fill="#373435">
<text x="71.2" y="177.6" transform="rotate(1 71.2 177.6)">120</text>
<text x="86.3" y="177.4" transform="rotate(1 86.3 177.4)">35</text>
<text x="97.6" y="177.4" transform="rotate(1 97.6 177.4)">14</text>
<text x="97.2" y="185.1" transform="rotate(1 97.2 185.1)">R10</text>
<text x="158.1" y="189.4">Target board example *</text>
<text x="16.6" y="205.8">Colour Legend</text>
<text x="25.9" y="212.5">Class 400 retroreflective white</text>
<text x="25.9" y="220.7">Class 400 retroreflective red</text>
<text x="25.9" y="228.8">Class 400 retroreflective orange</text>
<text x="25.9" y="237">Black</text>
<text x="97.6" y="271.1">APPROVED AS A MARINE SIGN</text>
</g>
<g font-size="3.7" fill="#373435">
<text x="101.7" y="15.2">1100</text>
<text x="156.5" y="17.4">R100</text>
<text x="155.5" y="27.3">110</text>
<text x="57.8" y="32.5">40</text>
<text x="155.5" y="52.5">560</text>
<text x="155.6" y="75.7">60</text>
<text x="43.2" y="79.5">1500</text>
<text x="155.6" y="82.5">120DM</text>
<text x="155.6" y="89.2">60</text>
<text x="155.6" y="96">120DM</text>
<text x="155.6" y="102.7">60</text>
<text x="155.6" y="109.5">120DN</text>
<text x="155.6" y="117">80</text>
<text x="155.6" y="124.5">120</text>
<text x="57.8" y="128.3">20</text>
<text x="155.6" y="132.3">90</text>
<text x="102.6" y="143.8">500</text>
<text x="85.8" y="167.2">120</text>
<text x="110.8" y="167.2">380</text>
</g>
<g font-size="3.6" fill="#373435">
<text x="170.7" y="161.9">WATER</text>
<text x="170.7" y="167.3">SKIING</text>
<text x="165.8" y="172.7">PROHIBITED</text>
</g>
<g font-size="3.5" fill="#373435">
<text x="90.8" y="196.1">Notes:</text>
<text x="90.8" y="200.3">1. This sign shall be used to inform vessel masters of a water skiing</text>
<text x="95" y="208.8">(Marine Safety) Regulation 2016.</text>
<text x="95" y="204.5">prohibition under Section 197(3) of the Transport Operations</text>
<text x="90.8" y="213">2. The sign may only be erected at locations approved by Maritime</text>
<text x="95" y="221.5">Roads. Contact the nearest regional office of Maritime Safety</text>
<text x="95" y="217.2">Safety Queensland within the Department of Transport and Main</text>
<text x="95" y="225.7">Queensland for the approval process.</text>
<text x="90.8" y="229.9">3. * A retroreflective orange target board of minimum 100 mm width</text>
<text x="95" y="234.1">may be added to the sign for locations where the information should</text>
<text x="95" y="238.4">be highlighted.</text>
<text x="21.6" y="268.1">Department of Transport and Main Roads</text>
<text x="31.7" y="272.5">Maritime Safety Queensland</text>
<text x="119" y="274.8">by</text>
<text x="16.7" y="280.6">Designed</text>
<text x="42.7" y="280.6">Checked</text>
<text x="69.7" y="280.6">Scale</text>
<text x="107.5" y="278.6">General Manager</text>
<text x="154.3" y="276.2">09/06/25</text>
<text x="157.4" y="281.2">Date</text>
<text x="17" y="284.8">TV 07/13</text>
<text x="42.7" y="284.8">PZ 06/25</text>
<text x="69.7" y="285.2">Not to Scale</text>
<text x="98.9" y="282">Maritime Safety Queensland</text>
</g>
<text font-size="3" fill="#373435" x="178.5" y="279.8">Page 1 of 3</text>
<text font-size="1.8" fill="#373435" x="42.9" y="286.4">(Pares Zimmer)</text>
</svg>
